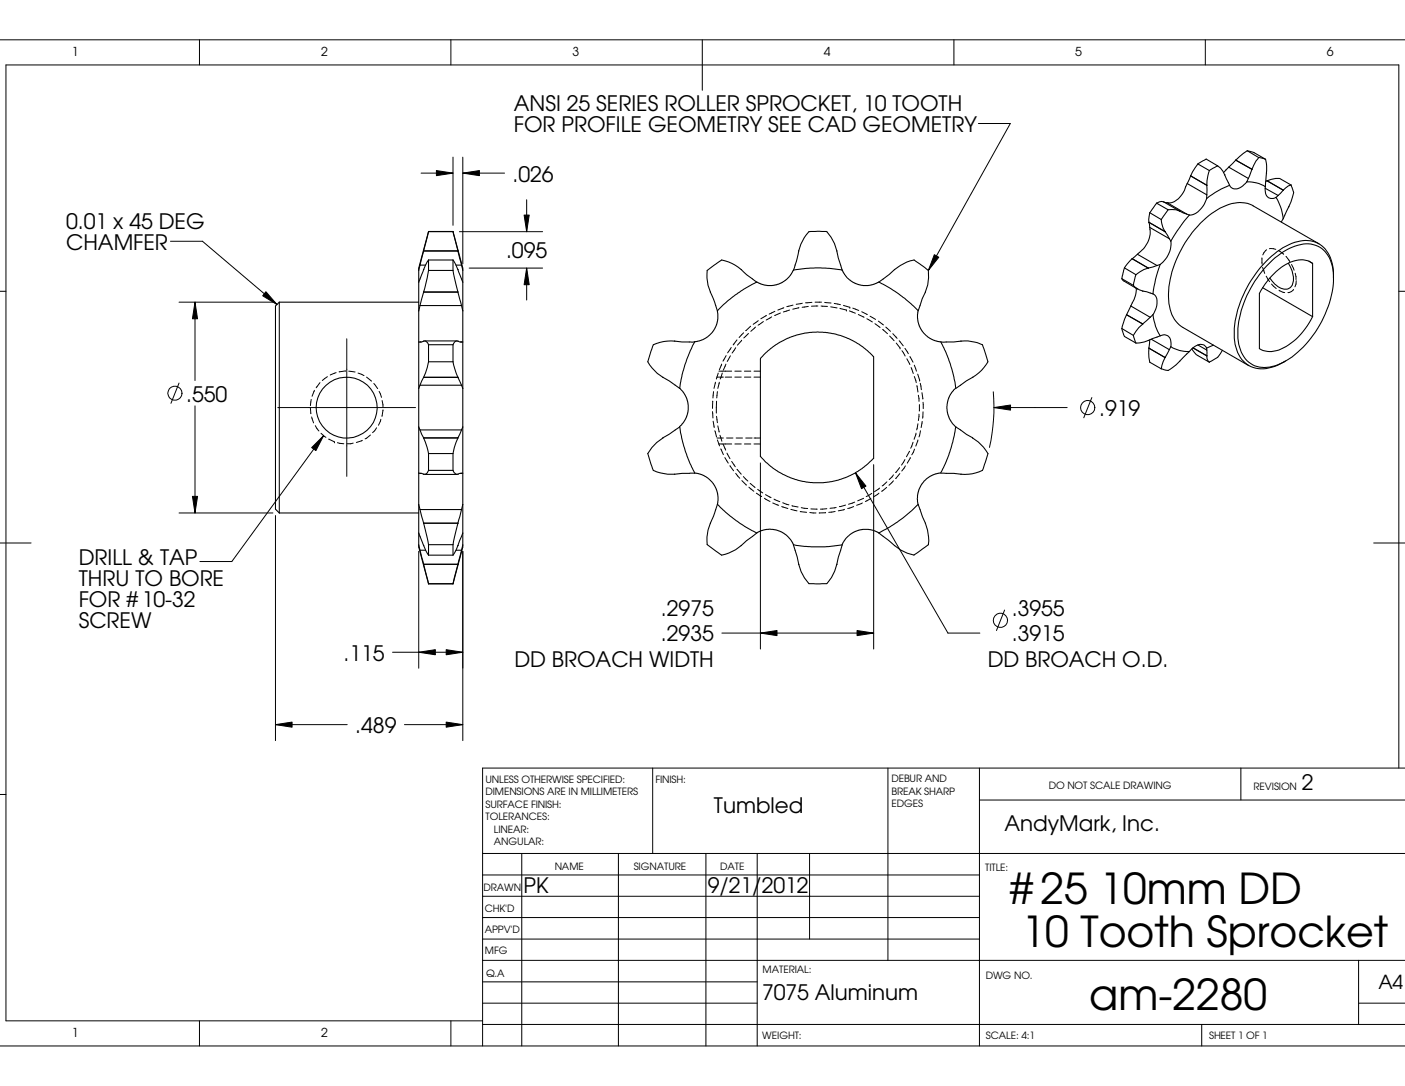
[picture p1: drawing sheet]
<svg xmlns="http://www.w3.org/2000/svg" width="279mm" height="216mm" viewBox="0 0 279 216" stroke-linecap="round" stroke-linejoin="round" font-family="sans-serif">
<g fill="none" stroke="#000" stroke-width=".2">
<path d="M-.1 7.9h279.5M39.7 7.9v5M89.7 7.9v5M139.7 7.9v10M189.7 7.9v5M239.7 7.9v5M83.7 34.4h6.4M86.8 33.9l3.3 .5-3.3 .5zM90.1 31.2v13.6M92 34.4l3.3-.5v1zM92 31.2v21.3M92 34.4h8.3"/>
<path d="M104.7 39.7v6.4M194.6 24.6h6.3l-16.3 29.2M-.1 57.9h1.3M33.9 48h6.4l14.8 12.5M52.9 58l2.2 2.5-2.9-1.7zM91.4 46.1h16.5M93.3 53.3h14.6M104.2 42.8h1l-.5 3.3zM104.7 53.3l.5 3.3h-1zM104.7 53.3v6.3M185.8 50.6l.9 .5-2.1 2.7zM251 51.3v1.2"/>
<path d="M251.1 53.2l.4 1.2M251.8 54.9l.7 1.1M251.9 49.7l-.8 1M252.4 49.4l1.3 .2M252.9 56.5l.9 .9M254.3 49.8l1 .7M254.3 57.7l1.2 .5M255.7 51l.8 1M256.8 52.6l.5 1.1M257.2 57.6a1.31 1.31 0 0 1-1.1 .6M257.6 54.3l.1 1.3M257.8 55.8l-.3 1.2"/>
<path d="M278.2 57.9h1.2M35.6 60.1h18.7M35.6 76.2l-1.6 4M38.8 60.1l.5 3.3h-1zM38.8 60.1v15.5M61.9 79.4l-.2 1.2M62.5 77.6l-.4 1.2M63.6 76.1l-.7 1M65.1 74.9l-1 .7M66.8 74.1l-1.1 .4M68.7 73.8l-1.3 .1M69 67.4v27.3"/>
<path d="M69.3 73.8l1.3 .2M71.2 74.2l1.2 .5M72.9 75l1 .8M74.3 76.2l.8 1.1M75.4 77.8l.5 1.2M76 79.6l.2 1.3M141.7 79.8v1.2M141.9 77.9l-.1 1.2M142.3 76l-.3 1.2M142.5 79.8v2.3M142.6 75l-.1 .4M142.6 75h1.2"/>
<path d="M142.7 77.9l-.2 1.2M142.8 74.2l-.2 .8M143 73.8h2.5M143 76l-.3 1.2M143.5 72.4l-.5 1.1M143.6 74.2l-.4 1.2M144.2 75h1.3M144.4 72.4l-.6 1.2M144.4 70.7l-.6 1.1M145.2 70.7l-.6 1.1M145.4 69.1l-.7 1M146.1 75h1.3"/>
<path d="M146.1 73.8h1.3M146.3 69.1l-.7 1.1M146.6 67.6l-.8 1M147.5 67.6l-.9 1M147.9 66.2l-.9 .9M148 75h1.3M148 73.8h1.3M148.8 66.3l-.9 .9M149.3 64.9l-1 .8M149.9 75h1.3M149.9 73.8h1.3M150.2 65l-.9 .9"/>
<path d="M150.8 63.8l-1 .7M151.8 63.9l-1.1 .7M152.4 62.7l-1.1 .7M153.5 63l-1.1 .6M154.1 61.9l-1.1 .5M155.2 62.2l-1.1 .5M155.9 61.2l-1.2 .4M157 61.6l-1.2 .4M157.7 60.7l-1.2 .3M158.9 61.2l-1.3 .3M159.6 60.3l-1.3 .2M160.7 60.9l-1.2 .2"/>
<path d="M161.5 60.1l-1.3 .1M162.1 60.1h1.3M162.6 60.8l-1.2 .1M163.3 60.8l1.2 .1M164 60.1l1.3 .1M165.2 61l1.3 .2M165.9 60.3l1.2 .3M167 61.3l1.3 .3M167.8 60.7l1.2 .4M168.3 61.6h.1M168.9 61.8l1.2 .5M169 61.1h.1"/>
<path d="M169.6 61.3l1.2 .4M170.7 62.5l1.1 .6M171.4 62l1.1 .5M172.4 63.4l1.1 .6M173 62.9l1.1 .6M174 64.3l1 .8M174.7 63.8l1 .8M175.5 65.5l1 .8M176.1 65l1 .9M176.9 66.8l.9 .9M177.5 66.3l.9 1M178.2 68.2l.8 1"/>
<path d="M178.8 67.7l.8 1M179 69.2h.1M179.4 69.7l.6 1.1M180 69.3l.6 1M180.3 71.3l.6 1.2M180.9 70.9l.7 1.1M181.2 73.1l.4 1.2M181.8 72.6l.4 1.2M181.8 74.8l.4 1.3M182.3 76.7l.2 1.2M182.5 74.4l.4 1.2M182.6 78.6l.2 1.2"/>
<path d="M182.9 75.6h.1M183 76.2l.2 1.3M183.3 78.1l.2 1.2M183.6 80v1.2M197.5 77.9a36.4 36.4 0 0 1-.7 11M217.1 79l-1.6 4.1M38.3 98.7h1l-.5 3.3zM38.8 80.7v21.3M55.2 81h27.4M61.7 81l.1 1.3M62 82.9l.4 1.2M62.7 84.6l.7 1.1"/>
<path d="M63.8 86.1l1 .9M64.3 86.6l-1.5 3-.8-.6zM64.3 86.6l-18.2 25h-6.3M65.4 87.3l1.1 .5M66.5 87.8h.1M67.1 88l1.3 .2M70.2 88.1l-1.2 .1M72.1 87.5l-1.2 .5M73.7 86.5l-1.1 .7M74.9 85l-.8 1M75.7 83.4l-.4 1.1M76.2 81.5l-.3 1.3"/>
<path d="M141.7 81.8l.1 1.3M141.7 81v.2M141.8 83.7l.2 1.3M142.2 85.6l.3 1.3M142.5 82.8l.2 1.2M142.6 87.1h1.2M142.7 87.5l.3 .8M142.7 84.7l.3 1.2M143 88.3l.1 .3M143 88.3h2.5M143.2 86.5l.4 1.2M143.3 89.2l.5 1.2"/>
<path d="M143.8 88.3l.5 1.2M144.1 91l.7 1.1M144.5 87.1h1.3M144.6 90.1l.6 1.1M145.2 92.6l.7 1M145.5 91.7l.7 1.1M146.1 88.3h1.3M146.3 94.1l.8 1M146.4 87.1h1.3M146.6 93.3l.8 1M147.5 95.5l.9 .9M147.8 94.7l.9 .9"/>
<path d="M148 88.3h1.3M148.3 87.1h1.3M148.9 96.9l1 .8M149.2 96.1l1 .8M149.9 87.1h1.3M149.9 88.3h1.3M150.4 98l1.1 .7M150.7 97.3l1 .7M151.2 92v37M152 99.1l1.1 .6M152.2 98.3l1.1 .6M153.7 100l1.2 .5"/>
<path d="M153.9 99.2l1.2 .5M155.7 99.9l1.2 .5M170 99.8l-1.3 .4M170.1 94l2.1 2.6-.9 .6zM170.1 94l18.4 31.9h6.4M171.5 100l-1.2 .5M171.7 99.1l-1.1 .5M173.2 99.1l-1.1 .6M173.4 98.1l-1.1 .6M173.7 92.4v36.6M174.8 98l-1.1 .8M174.9 97l-1 .7"/>
<path d="M176.3 96.9l-1 .8M176.4 95.8l-1 .8M177.7 95.6l-.9 .9M177.7 94.4l-.9 .9M178.9 93l-.8 .9M178.9 94.1l-.8 1M180 91.4l-.7 1.1M180 92.6l-.7 1M180.8 89.7l-.5 1.1M181 91l-.6 1.1M181.6 87.9l-.5 1.2M181.9 89.3l-.6 1.1"/>
<path d="M182.2 86.1l-.4 1.2M182.5 87.5l-.4 1.2M182.5 84.2l-.2 1.3M182.8 82.3l-.2 1.3M182.8 80.4v1.3M183 85.6l-.2 1.3M183.4 83.8l-.2 1.2M183.6 81.9l-.1 1.2M197.7 81l3.3-.5v1zM197.7 81h14.5M0 107.9h6.2M35.6 102h18.7"/>
<path d="M54.8 102.5v44.7M83.3 109.6v23.2M92 109.6v37.6M155.4 100.7l1.3 .4M157.3 101.3l1.2 .3M157.5 100.5l1.2 .3M159.1 101.7l1.3 .2M159.3 100.9l1.3 .2M161 101.9l1.3 .1M161.2 101.2h1.3M162.9 102h.1M164.2 101.9h.1"/>
<path d="M164.2 101.9l-1.3 .1M164.4 101.1l-1.2 .1M166.1 101.7l-1.3 .2M166.3 100.9l-1.2 .1M167.9 101.3l-1.2 .3M168.1 100.4l-1.2 .3M169.8 100.7l-1.2 .4M273.2 107.9h6.2M78.1 129.7h13.9M83.3 129.7l3.3-.5v1zM88.7 129.2l3.3 .5-3.3 .5zM143.6 125.9h30.1"/>
<path d="M151.2 125.9l3.3-.6v1.1zM170.4 125.3l3.3 .6-3.3 .5zM199.8 121.3l-1.6 4M-.1 157.9h1.3M54.8 144.1l3.3-.5v1zM54.8 144.1h14.2M80.4 144.1h11.6M88.7 143.6l3.3 .5-3.3 .5zM129.8 152.7v17M176.6 152.7v38.2M194.8 159h84.6M194.8 152.7v55.2"/>
<path d="M246.8 152.7v6.3M278.2 152.7v-139.8h-277v190h94.8M279.4 152.7h-183.4v55.2M96 169.7h183.4M96 178.2h98.8M96 173.9h98.8M103.8 169.7v38.2M123 169.7v38.2M140.4 169.7v38.2M150.6 169.7v38.2M161 169.7v17M96 199.4h54.6"/>
<path d="M96 195.2h54.6M96 190.9h183.4M96 186.7h98.8M96 182.4h98.8M270.2 190.9v12.8M270.2 199.4h9.2M0 207.9h279.4M39.7 202.9v5M89.7 202.9v5M96 203.7h183.4M239 203.7v4.2"/>
<circle cx="34.8" cy="78.2" r="1.4"/>
<circle cx="216.3" cy="81" r="1.41"/>
<circle cx="198.9" cy="123.3" r="1.41"/>
</g>
<g fill="none" stroke="#000" stroke-width=".21">
<path d="M236.1 36.5a6.5 6.5 0 0 1-2 3.2l-.9 .5-1.1 .1M236.1 36.5l3.9 2.2M236.8 35l-.7 1.5M236.8 35l3.2 1.8M236.8 35h.1M238.2 32.6l-1.4 2.4M238.2 32.6l1.7-1 2.2 1.4M238.2 32.6l2.3 1.3M239.9 39.5a4.3 4.3 0 0 1-3.4 3.3M240 36.8v1.9M240 38.7l-.1 .8M240 36.8h.1"/>
<path d="M240.5 33.9l-.3 1-.2 1.9M242.1 33l-1.6 .9M242.1 33l1.1 1 .3 .8M243.5 34.8l1 2M243.5 34.8h.1M244.3 33.2l-1 1.1M244.3 33.2l3.9 2.3M244.5 36.8a17.5 17.5 0 0 0-4.6 2.7M245.7 31.8l-1.4 1.4M245.7 31.8l3.3 1.9M245.7 31.8h.1M247.9 36.2a2.96 2.96 0 0 1-2.7 1.3l-.4-.2-.3-.5"/>
<path d="M247.9 36.2a6.3 6.3 0 0 1 3.7 .9M248 30l-2.3 1.8M248 30l1.2 .3 2.5 1.4M248 30l2.3 1.3M248.2 35.5l-.3 .7M249 33.7l-.8 1.8M249 33.7h.1M250.3 31.3a5.9 5.9 0 0 0-1.3 2.4M250.3 31.3l1.4 .4M251.6 37.4l2.6 1.5M251.6 37.1a1.66 1.66 0 0 0 1.6 2.4l.5-.3M251.7 31.7l.2 1.2-.1 1.5"/>
<path d="M251.8 34.4l-.2 2.7M251.8 34.4h.1M252 35.9l1.7-.4h.8l2.3 1.3M252 35.9l3.2 1.9M252 35.9l-.3 .2M252 35.9h.1M253.7 39.2a9.9 9.9 0 0 1 1.5 4.3M254.2 38.9l-.5 .3M255.2 37.8l-1 1.1M255.2 37.8h.1M256.8 36.8a2.42 2.42 0 0 0-1.6 1M256.8 36.8l.5 1.5-1 2.8"/>
<path d="M83.5 52.7l-.2 1M83.5 52.7h1.1M84.2 53.6l-.9 2.5M84.2 58.1l-.7 2.6M84.2 49.9l-.7 2.8M84.2 53.6h.1M84.2 49.9h.1M84.2 58v.1M84.2 58h6.9M84.2 58.1h6.9M84.2 49.9h6.9M85.2 51.7l-1 1.9"/>
<path d="M85.2 53.8l-1 4.2M85.2 46v.1M85.2 46.1l-1 3.8M85.2 46l-1.9 7.3v55.5l1.9 7.3M85.2 46h4.9M85.2 51.7v2.1M85.2 53.8h4.9M85.2 51.7h4.9M90.1 53.8l1 4.2M90.1 51.7l1 1.9M90.1 46.1l1 3.8M90.1 46v.1"/>
<path d="M90.1 46l1.9 7.3v55.5l-1.9 7.3M90.1 51.7v2.1M90.7 52.7h1.1M91.1 53.6l.9 2.5M91.1 58.1l.7 2.6M91.1 49.9l.7 2.8M91.1 53.6h.1M91.1 49.9h.1M91.1 58v.1M91.8 52.7l.2 1M147.4 53.6l1.1 1 2 1.5-2 1a25.9 25.9 0 0 0-5.8 4.7M147.4 53.6l-1.9-1.2-2-.7-2.9 2.1a9.1 9.1 0 0 0 1.3 5.6l.8 2.4"/>
<path d="M147.4 53.6h.1M157.8 53.7l-.6 1-.8 .9-1.6 .9-1.2 .3h-1l-1.4-.4-.7-.4M157.8 53.7a24 24 0 0 1 6.7-.4l3 .4 .4 .9 1.1 1.1 .9 .6 .9 .3 1.9 .2 .8-.2 1.3-.5M157.8 53.7l.6-1.7a11.9 11.9 0 0 1 2.5-5.9l3.4-.1a8.7 8.7 0 0 1 2.4 5.3l.8 2.4M174.8 56.1a27.4 27.4 0 0 1 7.8 5.7M177.9 53.6a8.1 8.1 0 0 1 3.9-1.9l2.8 2.1a8.7 8.7 0 0 1-1.2 5.6l-.9 2.4v.7v1.2l.3 1.1 .6 1.1 1.1 1.1 1.3 .7 1.3 .3M177.9 53.6l-1.1 1-2 1.5M177.9 53.6h.1M223.1 55.4l.2 .4 2.9 1.7M223.1 55.4l2.3 1.3M223.6 53.3l-.5 2.1M223.6 53.3l2.3 1.3"/>
<path d="M225.1 51.4l-1.5 1.9M225.1 51.4l3.2 1.9M225.1 51.4h.1M225.2 51.4l3.1 1.9M225.4 56.7a3.8 3.8 0 0 0 1.8 1.2M225.9 54.6l-.5 2.1M225.9 57.3a5.8 5.8 0 0 1-1 3.5M226.2 50.5l-1 .9M226.2 50.5l3.9 2.3M227.2 57.9l2.1 .5M227.2 57.9h.1M228.3 53.3l-.8 .3-1.6 1"/>
<path d="M228.3 53.3h.1M228.5 44.2l.1 1M228.5 44.2l3.2 1.9M228.5 44.2h.1M228.6 42.3l-.1 1.9M228.6 45.2a5.3 5.3 0 0 1-2.4 5.3M228.6 42.3l2.3 1.3M228.6 45.2l3.9 2.3M229.3 58.4a1.9 1.9 0 0 1 .7 2.3l-.7 1.9M230 40.4l-1.4 1.9M230 40.4l2.3 1.3M230.1 52.8l-1.8 .5"/>
<path d="M230.7 52.6a23.2 23.2 0 0 0-1.4 5.8M230.7 52.6l-.6 .2M230.9 43.6a5.1 5.1 0 0 0 .8 2.5M231.4 40.1a1.69 1.69 0 0 0-1.4 .3M231.4 40.1l.7 .2M231.4 40.1l3.2 1.9M231.7 46.1l.8 1.4M231.7 46.1h.1M232.1 40.3l3.9 2.2M232.3 41.7l-1.4 1.9M232.3 41.7h1.5l.8 .3M232.5 47.5l.3 .5"/>
<path d="M232.8 48a5.2 5.2 0 0 1-2.1 4.6M234.6 42l1.4 .5M234.6 42h.1M236 42.5l.5 .3M236.5 42.8l-2.4 3.1-1.3 2.1M251.1 57.2l9.9 5.7M251.9 52.8a11.9 11.9 0 0 1 8.3-4.3 5.3 5.3 0 0 1 4.8 4.9 19.4 19.4 0 0 1-4.8 14.5 14 14 0 0 1-7.7 5.1 5.1 5.1 0 0 1-6-4 15.6 15.6 0 0 1 1.4-10.2 22.6 22.6 0 0 1 4-6zM255.2 43.5l-.4 .7M256.2 52.3a5.1 5.1 0 0 1 .8 4.4 1.69 1.69 0 0 1-2.6 .4l-.9-.6-1-1.2M256.3 41.1l-1.1 2.4M256.3 41.1h.1M260.3 51.9l.7 .5"/>
<path d="M261 52.4a4.7 4.7 0 0 0-5.2 .1 14.5 14.5 0 0 0-5.4 5.8v11a4.9 4.9 0 0 0 5.4-.4 14.3 14.3 0 0 0 5.2-6M261 52.4v10.5M262.3 48.5l-13.1-7.6a6.2 6.2 0 0 0-6 .2 20.7 20.7 0 0 0-9.6 11.5 14.6 14.6 0 0 0-.6 10l.8 1.3 1.1 1 13.4 7.8M265.2 55.3a7.1 7.1 0 0 0-3.2-7 6.8 6.8 0 0 0-6.3 .6 21.8 21.8 0 0 0-9.7 13.5 12.6 12.6 0 0 0 0 7.2 5.2 5.2 0 0 0 6.9 3.4l1.1-.4 1.7-.8M55.5 60.1l-.7 .7v40.4l.7 .8M55.5 60.1v41.9M55.5 60.1h27.8M83.3 68h.2M83.5 76.6l-.2 .6M83.5 76.6h8.3M83.5 68h.3M83.5 60.7l-.2 1.1"/>
<path d="M83.5 60.7h8.3M84.2 67.8l-.7 .2M84.2 67.8a.9 .9 0 0 1 1 .7M84.2 75l-.7 1.6M84.2 67.8h.1M84.2 75h6.9M84.5 67.8h6.3M85.2 71.9l-.2 1.2-.8 1.9M85.2 68.5h4.9M85.2 71.9h4.9M85.2 68.5v3.4M90.1 71.9l1 3.1"/>
<path d="M90.1 68.5v3.4M91.1 67.8l-.6 .1-.4 .6M91.1 67.8l.7 .2M91.1 75l.7 1.6M91.1 67.8h.1M91.5 68h.3M91.8 68h.2M91.8 76.6l.2 .6M91.8 60.7l.2 1.1M131.8 75l3.4 2.2M131.8 75h.1M135.2 77.2l.6 .7 .8 1.3 .3 1.3v1l-.6 1.9-1.2 1.4"/>
<path d="M138.2 68h-2.6a9.3 9.3 0 0 0-5.7 .5l-1.1 3.4a8.5 8.5 0 0 0 3 3.1M142.7 61.8v2l-.7 1.8-1.3 1.4-.9 .5-1 .3a1 1 0 0 0-1.1 .9l-.5 1.3a28.3 28.3 0 0 0-2 7.2M173.7 71v20.1l-1.1 1.1-2.6 1.9-2.7 1.1-2.5 .6-3.1 .2-3.1-.5-2.9-1.2-2.5-1.6-2-2M173.7 70.9l-2.3-2-2.7-1.6-2.5-.9-2.6-.4-3.5 .2-2.7 .7-2.6 1.3-2.1 1.5-1.5 1.6v19.5M187.1 68l.4 .9a28.2 28.2 0 0 1 2.6 8.3M190 77.2l-.8 .9-.5 .9-.3 1.1-.1 1.2 .4 1.8 .6 1 .8 .8M191.1 67.8a8.3 8.3 0 0 1 4.3 .7l1 3.4M191.1 67.8l-1.4 .2h-2.6M191.1 67.8h.1M193.4 75l-3.3 2.2M193.4 75h.1M196.5 71.9l-1.3 1.7-1.8 1.4"/>
<path d="M223.1 65.3l.5 1.6 2.3 1.3M223.1 65.3l2.3 1.4M224 62.6l-.9 2.7M224 62.6l3.2 1.8M224 62.6h.1M224.9 60.8l-.9 1.8M224.9 60.8l3.8 2.3M225.4 66.7l.5 1.5M227.2 64.4l-.7 .7-1.1 1.6M227.2 64.4h.1M228.3 67.7l-.8 .3-1.6 .2M228.3 67.7h.1"/>
<path d="M228.5 69.2v1.9l.1 .9 2.3 1.3M228.5 69.2l3.2 1.9M228.5 69.2h.1M228.6 67.6l-.1 1.6M228.7 63.1l-1.5 1.3M228.9 67.4l3.6 2.1M229.3 62.6a9.5 9.5 0 0 0 1.4 4.2M229.3 62.6l-.6 .5M230.7 66.8a1.42 1.42 0 0 1 1.6 0 1.42 1.42 0 0 1 .6 1.4l-.1 .7M230.7 66.8l-2.4 .9M231.7 71.1l-.4 .8-.4 1.4M231.7 71.1h.1"/>
<path d="M232.5 69.5l-.8 1.6M232.8 68.9a6.3 6.3 0 0 0 3.7 1M232.8 68.9l-.3 .6M234.6 71.8l-.7 .7a3.5 3.5 0 0 1-1.8 1.1l-1.2-.3M234.6 71.8h.1M236.5 69.9l-1.9 1.9M237 69.3l.9 1.2 2.6 1.5M237.2 69.1l2.8 1.6M238.2 68.6l1.8 1M239.9 69.2a1.47 1.47 0 0 0-2.3-.3l-1.1 1M239.9 69.2l.1 .4M240 70.7l.2 1 .3 .3"/>
<path d="M240 69.6v1.1M240 70.7h.1M241.3 68.6l-1.4 .6M243.1 69.6a5.1 5.1 0 0 1-2.6 2.4M83.3 94.1h.2M83.3 84.9l.2 .6M83.5 94.1l.7 .2M83.5 85.5l.7 1.5M83.5 85.5h8.3M83.5 94.1h.3M84.2 87.1l1 3.1M84.2 94.3h.1"/>
<path d="M84.2 87.1h6.9M84.2 87v.1M84.2 87h6.9M84.5 94.3h6.3M85.2 93.5l-.2 .5-.4 .3h-.4M85.2 90.2v3.3M85.2 90.2h4.9M85.2 93.5h4.9M90.1 93.5a.98 .98 0 0 0 1 .8M90.1 90.2v3.3M91.1 87.1l-.8 1.9-.2 1.2M91.1 94.3h.1"/>
<path d="M91.1 87v.1M91.5 94.1h.3M91.8 94.1l-.7 .2M91.8 85.5l-.7 1.5M92 94.1h-.2M92 84.9l-.2 .6M135.2 84.8v.2a26.1 26.1 0 0 0 3 9.1M135.2 84.9l-2.1 1.4a11.2 11.2 0 0 0-4.3 3.9l1.1 3.3a9.1 9.1 0 0 0 5.7 .6h2.6M138.2 94.1l1.2 .2 1.3 .7 1.2 1.1 .7 1.5 .2 1.1-.1 1.5-1.4 3.8M187.1 94.1l4 .2M190.1 84.9l-.7 3.3a25 25 0 0 1-2.3 5.8l-1 .2-1.1 .5-1.2 .9-.5 .6-.5 1.1-.3 .9-.1 1.1 .2 1M190.1 84.9l2.1 1.5a9.5 9.5 0 0 1 4.3 3.8l-1.1 3.3-2.1 .7-2.2 .1"/>
<path d="M191.1 94.3h.1M55.5 102h27.8M83.3 106l.9 2.5M83.3 100.3l.2 1M83.3 108.3l.2 1.1M83.5 101.3l.7 2.7M83.5 109.4l.7 2.8M83.5 101.3h8.3M83.5 109.4h1.1M84.2 104l1 4.3M84.2 108.5l1 1.9M84.2 112.2l1 3.8"/>
<path d="M84.2 104h6.9M84.2 108.5h.1M84.2 112.2h6.9M85.2 116v.1M85.2 116.1h4.9M85.2 108.3v2.1M85.2 108.3h4.9M85.2 110.4h4.9M85.2 116h4.9M90.1 116v.1M90.1 108.3v2.1M90.7 109.4h1.1"/>
<path d="M91.1 104l-1 4.3M91.1 108.5l-1 1.9M91.1 112.2l-1 3.8M91.1 108.5h.1M91.8 101.3l-.7 2.7M91.8 109.4l-.7 2.8M92 106l-.9 2.5M92 100.3l-.2 1M92 108.3l-.2 1.1M140.6 108.2l2.9 2.2a8.5 8.5 0 0 0 3.9-1.9M141.3 104a8.1 8.1 0 0 0-.7 4.3M141.3 104h.1"/>
<path d="M142.7 100.2l3.1 2.9a24.6 24.6 0 0 0 4.7 2.9M147.4 108.5h.1M150.5 106l.8-.5 1.1-.3 2 .2 1.1 .4 .9 .6 1 1 .2 .6a.8 .8 0 0 0 1 .5l2.7 .2h2.8l3.4-.4M150.5 106l-3.1 2.5M157.8 108.3l1 3.9M158.8 112.2l.5 1.4 .7 1.3 .9 1.1h3.5a8.3 8.3 0 0 0 2-3.8M158.8 112.2h.1M166.4 112.2h.1M167.5 108.3l-1.1 3.9M174.8 105.9l-1.7-.6-1.6-.1-.6 .2-.9 .3-1 .6-.8 .8-.7 1.2M177.9 108.5l1.2 .8 1.3 .7 1.4 .4M177.9 108.5h.1"/>
<path d="M182.6 100.3l-1 .9a27.4 27.4 0 0 1-6.8 4.8l3.1 2.5M182.6 100.3l1.4 3.7M184 104a8.6 8.6 0 0 1 .6 4.3l-2.9 2M184 104h.1"/>
<circle cx="68.9" cy="81" r="6.1"/>
</g>
<g fill="#000">
<path d="M86.8 33.9l3.3 .5-3.3 .5zM92 34.4l3.3-.5v1zM104.7 53.3l.5 3.3h-1zM104.2 42.8h1l-.5 3.3zM185.8 50.6l.9 .5-2.1 2.7zM38.8 60.1l.5 3.3h-1zM52.9 58l2.2 2.5-2.9-1.7zM64.3 86.6l-1.5 3-.8-.6zM170.1 94l2.1 2.6-.9 .6zM197.7 81l3.3-.5v1zM38.3 98.7h1l-.5 3.3zM83.3 129.7l3.3-.5v1z"/>
<path d="M88.7 129.2l3.3 .5-3.3 .5zM151.2 125.9l3.3-.6v1.1zM170.4 125.3l3.3 .6-3.3 .5zM54.8 144.1l3.3-.5v1zM88.7 143.6l3.3 .5-3.3 .5z"/>
</g>
<g font-size="8.5">
<text x="200.8" y="179.7">#25 10mm DD</text>
<text x="203.2" y="188.2">10 Tooth Sprocket</text>
<text x="216.6" y="200.8">am-2280</text>
</g>
<g font-size="4.2">
<text x="102.2" y="22.1">ANSI 25 SERIES ROLLER SPROCKET, 10 TOOTH</text>
<text x="102.2" y="26.2">FOR PROFILE GEOMETRY SEE CAD GEOMETRY</text>
<text x="101.9" y="36.1">.026</text>
<text x="13.2" y="45.5">0.01 x 45 DEG</text>
<text x="13.2" y="49.7">CHAMFER</text>
<text x="100.6" y="51.3">.095</text>
<text x="37" y="79.8">.550</text>
<text x="218.6" y="82.7">.919</text>
<text x="15.7" y="112.4">DRILL &amp; TAP</text>
<text x="15.7" y="116.6">THRU TO BORE</text>
<text x="15.7" y="120.7">FOR #10-32</text>
<text x="15.7" y="124.9">SCREW</text>
<text x="131.4" y="122.5">.2975</text>
<text x="201.2" y="122.5">.3955</text>
<text x="68.3" y="131.4">.115</text>
<text x="131.4" y="127.5">.2935</text>
<text x="201.2" y="127.5">.3915</text>
<text x="102.3" y="132.5">DD BROACH WIDTH</text>
<text x="196.4" y="132.5">DD BROACH O.D.</text>
<text x="70.7" y="145.8">.489</text>
<text x="142" y="161.6">Tumbled</text>
<text x="258.9" y="157.1">2</text>
<text x="199.7" y="165.3">AndyMark, Inc.</text>
<text x="104.1" y="177.6">PK</text>
<text x="140.8" y="177.6">9/21/2012</text>
<text x="151.6" y="198.8">7075 Aluminum</text>
</g>
<text font-size="3.9" x="274.1" y="196.6">A4</text>
<g font-size="2.5">
<text x="14.3" y="11.1">1</text>
<text x="63.8" y="11.1">2</text>
<text x="113.8" y="11.1">3</text>
<text x="163.8" y="11.1">4</text>
<text x="213.8" y="11.1">5</text>
<text x="263.9" y="11.1">6</text>
<text x="14.3" y="206.1">1</text>
<text x="63.8" y="206.1">2</text>
</g>
<g font-size="2">
<text x="96.6" y="155.6">UNLESS OTHERWISE SPECIFIED:</text>
<text x="130.3" y="155.6">FINISH:</text>
<text x="177.3" y="155.5">DEBUR AND</text>
<text x="96.6" y="158.1">DIMENSIONS ARE IN MILLIMETERS</text>
<text x="96.6" y="160.6">SURFACE FINISH:</text>
<text x="177.3" y="160.5">EDGES</text>
<text x="177.3" y="158">BREAK SHARP</text>
<text x="208.6" y="156.9">DO NOT SCALE DRAWING</text>
<text x="249.3" y="157.1">REVISION</text>
<text x="96.6" y="163.1">TOLERANCES:</text>
<text x="98.2" y="165.6">LINEAR:</text>
<text x="98.2" y="168.1">ANGULAR:</text>
<text x="110.3" y="173">NAME</text>
<text x="126" y="172.9">SIGNATURE</text>
<text x="143.2" y="172.9">DATE</text>
<text x="195.9" y="173.2">TITLE:</text>
<text x="96.2" y="177">DRAWN</text>
<text x="96.4" y="181.3">CHK'D</text>
<text x="96.4" y="185.4">APPV'D</text>
<text x="96.4" y="189.7">MFG</text>
<text x="96.6" y="194.1">Q.A</text>
<text x="151.6" y="193.5">MATERIAL:</text>
<text x="196" y="194.6">DWG NO.</text>
<text x="151.6" y="206.5">WEIGHT:</text>
<text x="196" y="206.6">SCALE: 4:1</text>
<text x="240.5" y="206.6">SHEET 1 OF 1</text>
</g>
</svg>
